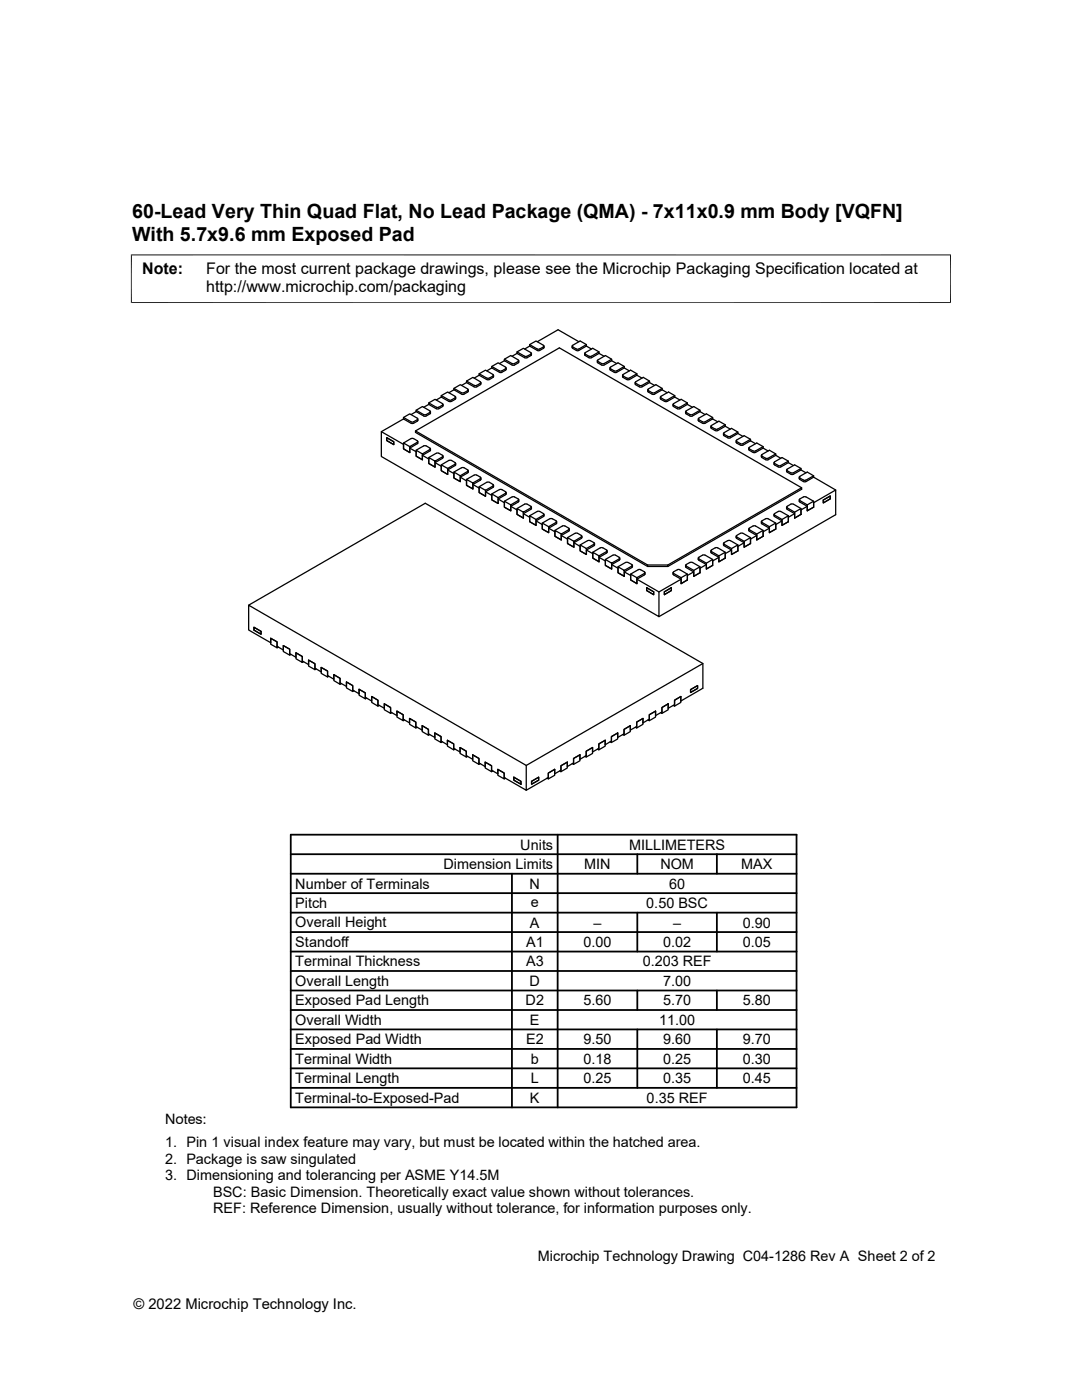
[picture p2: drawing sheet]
<svg xmlns="http://www.w3.org/2000/svg" width="216mm" height="279mm" viewBox="0 0 216 279" stroke-linecap="round" stroke-linejoin="round" font-family="sans-serif">
<g fill="none" stroke="#000" stroke-width=".25">
<path d="M88.1 79l1.6 .9 .4-.1M88.1 79.2l1.6 .9h.4M88.1 79.2l-1 .6M90.6 77.8l1.5 .9M90.6 77.5l1.5 .9M90.6 77.8l-1 .6M90.8 79.1l.1 .1-.1 .2M90.8 79.1l-1.5-.9-1.2 .8v.2M90.8 79.7l-.7 .4M90.8 79.4l-.7 .4M90.9 79.5l-.1 .2M90.9 79.2v.3"/>
<path d="M93.1 76.1l1.6 .8h.4M93.1 76.3l-1 .6M93.3 77.7v.2l-.8 .5h-.4M93.3 77.6l-1.5-.8-1.2 .7v.3M93.5 77.8l-.1 .4-.9 .5h-.4M94.6 77.2h.5M95.6 74.9l1.5 .9M95.6 74.6l1.5 .9M95.6 74.9l-1 .6M95.8 76.2l.1 .1-.1 .2M95.9 76.2l-1.5-.9-1.3 .8v.2l1.5 .9M95.9 76.8l-.8 .4"/>
<path d="M95.9 76.5l-.8 .4M95.9 76.6l-.1 .2M96 76.3v.3M97.2 75.4h.4M97.2 75.7h.4M98.1 73.1l1.6 .9M98.1 73.4l1.7 1 1.1-.5M98.1 73.4l-1 .6M98.4 74.8v.2l-.8 .5M98.4 74.7l-1.5-.8-1.3 .7v.3M98.5 74.9v.3l-.9 .6M99.7 74h.4"/>
<path d="M100.6 72l1.6 .9M100.6 71.7l1.6 .9M100.6 72l-.9 .6M100.9 73.3l.1 .1-.1 .2M100.9 73.6l-.8 .4M100.9 73.3l-1.5-.9-1.3 .7v.3M101 73.7l-.1 .2M101 73.4v.3M102.2 72.5h.5M103.2 70.2l1.6 .9 1.1-.4M103.2 70.5l1.6 .9 1.1-.4M103.2 70.5l-1 .6"/>
<path d="M103.4 71.9l.1 .2-.8 .5M103.4 71.8l-1.5-.8-1.3 .7v.3M103.4 72.4l-.8 .5-.4-.1M103.5 72l-.1 .4M105.7 69.1v-.3l1.3-.7 1.5 .9-.1 .2M105.7 68.8l1.6 .9 .4-.1M105.7 69.1l1.6 .9 .4-.1M105.7 69.1l-1 .6M105.9 70.4l.1 .1-.1 .2M105.9 70.4l-1.5-.9-1.2 .7v.3M106 70.8l-.1 .2M106 70.5v.3"/>
<path d="M107.2 68.2l4.2-2.4 4.1 2.4M108.5 69.2l-.8 .5M108.6 69.1l-.1 .4-.8 .4M114.2 69.1v.3M114.2 69.4l.1 .1M114.3 69.2l.7 .5M114.3 69.5l.7 .4M114.3 68.9l1.5-.8 1.2 .7v.3M114.3 68.9l-.1 .2 .1 .1M117 69.1l-1.6 .9-.4-.1M117 69.1l1 .6M117 68.8l-1.6 .9-.4-.1"/>
<path d="M119.2 72l.1 .4M119.3 71.9l-.1 .2 .8 .5M119.3 72.4l.7 .5M119.3 71.8l1.5-.8 1.2 .7v.3M119.5 70.2l-1.6 .9-1.1-.4M119.5 70.5v-.3l-1.2-.7-1.6 .9 .1 .3M119.5 70.5l-1.6 .9h-.4l-.8-.5v-.4M119.5 70.5l1 .6M120.1 72.5h.4M121.7 73.4l.1 .5M121.8 73.6l.8 .4M122 72l-1.5 .9-.4-.1"/>
<path d="M122 71.7l-1.5 .9M122 72l1.1 .6M122.6 74h.4M124.2 74.9v.3l.9 .6M124.3 74.7l1.5-.8 1.3 .7v.3M124.3 74.8v.2l.8 .5M124.6 73.1l-1.5 .9M124.6 73.4v-.3l-1.3-.7-1.5 .9v.3M124.6 73.4l-1.7 1-1.1-.5M124.6 73.4l1 .6M125.1 75.4h.5M125.1 75.7h.5"/>
<path d="M126.7 76.3v.3M126.7 76.6l.2 .2M126.8 76.8l.8 .4M126.8 76.2l1.6-.9 1.2 .8v.2l-1.5 .9M126.9 76.2l-.2 .1 .2 .2M127.1 74.9l-1.5 .9M127.1 74.6l-1.5 .9M127.1 74.9l1 .6M127.6 77.2h.5M129.2 77.8l.1 .3 .8 .6M129.3 77.6l1.6-.8 1.2 .7v.3M129.4 77.7l-.1 .2 .8 .5"/>
<path d="M129.6 76.1l-1.7 .9-1.1-.5M129.6 76.3l1 .6M131.8 79.2v.3M131.8 79.5l.1 .2M131.9 79.1l1.5-.9 1.2 .8v.2M131.9 79.1l-.1 .1 .1 .2M132.1 77.8l-1.6 .9h-.4M132.1 77.5l-1.6 .9h-.4M132.1 77.8l1 .6M134.6 79l-1.6 .9-1.1-.5M134.6 79.2l-1.6 1-1.1-.5M134.6 79.2l1.1 .6"/>
<path d="M77.2 87.4l1.4 .8v.5l-1.4-.8zM80.5 83.3l1.5 .9M80.5 83.6v-.3l1.3-.7 1.6 1-1 .6h-.4M80.5 83.6l1.5 .9M80.5 83.6l-4.4 2.5M81.8 89.4l1.2 .7v.9l1.3 .8v-.9l1.5-.9 .1-.4M82 87.5l-1.5 .9M82 87.5h.4l.9 .5M82.9 86l46.3 26.8v.3M82.9 86l28.7-16.6 48.4 27.9v.3l-26.7 15.5h-4.1l-46.3-26.8zM83 81.9l1.5 .8M83 82.1v-.2l1.3-.8 1.6 1-.1 .2"/>
<path d="M83 82.1l1.6 1 .4-.1M83 82.1l-1 .6M83.3 88l.1 .1-.1 .2-1.5 .8v1.2l-1.3-.7v-1.2l1.3 .7M83.4 83.6l-.1 .4-.8 .5h-.5M83.4 88.1l-.1 .4-1.5 .9v.9l-1.3-.7v-.9l-4.4-2.6v5l55.4 32v-5l-4.4-2.5M84.3 90.9l1.3 .7v.9l1.2 .7v-.9l1.5-.9 .1-.4M84.6 82.7h.4M85 89h-.4l-1.6 .9M85 89l.9 .6-1.6 1v1.2l-1.3-.8v-1.1l1.3 .7M85.6 80.7l1.5 .9M85.6 80.4l1.5 .9M85.6 80.7v-.3l1.2-.7 1.6 1-.9 .6h-.4"/>
<path d="M85.6 80.7l-1.1 .6M85.8 82.6l-.8 .4M85.8 82.3l-.8 .4M85.9 82.1l-.1 .5M86.8 92.3l1.3 .7v.9l1.2 .8v-.9l1.5-.9M87.1 90.4l-1.5 .9M87.1 90.5h.4M87.6 90.4l.7 .5v.2M88.3 91.2l-1.5 .8v1.2l-1.2-.7v-1.2l1.2 .7M88.4 80.7l-.1 .4-.8 .5h-.4M89.3 93.8l1.3 .7v.9l1.2 .7v-.9l1.5-.8M90.1 91.9h-.4l-1.6 .9"/>
<path d="M90.1 91.9l.7 .4M90.8 92.4l.1 .1-.1 .1M90.8 92.6l-1.5 .9v1.2l-1.2-.8v-1.1l1.2 .7M90.9 92.8l-.1 .1M90.9 92.5v.3M91.8 95.2l1.3 .8v.9l1.3 .7v-.9l1.5-.9M92.1 93.3l-1.5 .9M92.1 93.4h.5M92.6 93.3l.7 .5M93.3 93.8v.3l-1.5 .9v1.1l-1.2-.7v-1.2l1.2 .8M93.5 93.9l-.2 .4M94.4 96.7l1.2 .7v.9l1.3 .7v-.9l1.5-.9 .1-.4"/>
<path d="M95.1 94.8h-.4l-1.6 .9M95.1 94.8l.8 .4M95.8 95.2l.1 .2-.1 .1M95.9 95.5l-1.5 .9v1.2l-1.3-.7v-1.2l1.3 .7M95.9 95.7l-.1 .1M96 95.4v.3M96.9 98.1l1.2 .8v.9l1.3 .7v-.9l1.5-.9M97.1 96.2l-1.5 .9M97.2 96.3h.4M97.6 96.2l.8 .5M98.4 96.7v.3l-1.5 .9v1.1l-1.3-.7v-1.2l1.3 .8M99.4 99.6l1.2 .7v.9l1.3 .7v-.9l1.5-.8 .1-.5"/>
<path d="M100.9 98.2l.1 .1-.1 .1M100.9 98.1l-1.1-.4-1.7 .9M100.9 98.4l-1.5 .9v1.2l-1.3-.7v-1.2l1.3 .7M101 98.6l-.1 .1M101 98.3v.3M102.2 99.2l-1.6 .8M102.2 99.2l.4-.1 .8 .5M103.4 99.6v.3l-1.5 .9v1.1l-1.3-.7v-1.2l1.3 .8M134.3 80.7v.3l.8 .6M136.8 82.1v.3M136.8 82.4l.1 .2M136.9 82.3l.8 .4"/>
<path d="M136.9 82.6l.9 .5 .4-.1M136.9 82l1.5-.9 1.3 .8v.2M136.9 82l-.1 .1 .1 .2M137.2 80.7l-1.6 .9h-.4M137.2 80.4l-1.6 .9h-.4M137.2 80.7v-.3l-1.3-.7-1.6 .9v.2l.8 .5M137.2 80.7l1 .6M137.7 82.7h.5M139.3 83.6v.3l.9 .6M139.7 81.9l-1.5 .8M139.7 82.1l-1.5 .9M139.7 82.1l1 .6"/>
<path d="M141.8 85.1v.2M141.9 85.3l.1 .2M141.9 85.2l.8 .4M141.9 85.5l.8 .4M141.9 84.9l1.5-.8 1.3 .7v.3M142 84.9l-.1 .2 .1 .1M142.2 83.6l-1.6 .9h-.4M142.2 83.3l-1.6 .9h-.4M142.2 83.6v-.3l-1.3-.7-1.5 .9v.2l.8 .5M142.2 83.6l1 .6M142.7 85.6h.5M142.7 85.9h.5"/>
<path d="M144.4 86.5v.3l.8 .6M144.5 86.4l1.5-.9 1.2 .7v.3M144.5 86.4l-.1 .2 .8 .5M144.7 84.8l-1.5 .8M144.7 85.1l-1.5 .8M144.7 85.1l1 .5M146.9 88v.3M146.9 88.3l.1 .1M147 88.4l.7 .4M147 87.8l1.5-.8 1.3 .7v.3M147 88.1l.8 .5 .4-.1M147 87.8l-.1 .2 .1 .1"/>
<path d="M147.2 86.5l-1.6 .9h-.4M147.2 86.2l-1.6 .9h-.4M147.2 86.5l1.1 .6M147.8 88.8h.4M149.4 89.4v.3l.9 .6M149.5 89.6l.8 .4M149.8 87.7l-1.5 .8M149.8 88l-1.5 .8M149.8 88l.9 .5M151.9 90.9v.3M151.9 91.2l.1 .1M152 90.7l1.5-.8 1.3 .7v.3"/>
<path d="M152 90.7l-.1 .2 .1 .1M152.3 89.1l-1.6 .9h-.4M152.3 89.4v-.3l-1.3-.7-1.5 .9v.3M152.3 89.4l-1.6 .9h-.4M152.3 89.4l1 .6M154.4 92.3l.2 .5M154.6 92.5l-.1-.3 1.5-.9 1.3 .7v.3l-1.5 .9h-.4l-.9-.4M154.8 90.6l-1.7 .9-1.1-.5M154.8 90.9l-1.7 .9-1.1-.5M154.8 90.9l1 .6M157 93.8v.3M157 94.1l.1 .1"/>
<path d="M157.1 93.6l1.5-.8 1.2 .7v.3M157.1 93.9l.7 .5M157.1 94.2l.7 .5M157.1 93.7l-.1 .1 .1 .1M157.3 92l-1.7 1-1.1-.5M157.3 92.3l1 .6M157.8 94.3h.5M157.8 94.6h.5M159.5 95.2l.1 .5M159.5 99.7l.1 .4 1.5 .9v.9l1.2-.7M159.6 99.6l1.1-.5 1.6 .9v1.2M159.6 95.7l.7 .4"/>
<path d="M159.6 99.6l-.1 .2 1.6 1M159.8 93.5l-1.5 .9M159.8 93.8l-1.5 .9M159.8 93.8l1 .6M160 97.3l-26.7 15.5M160.3 95.8h.5M160.3 96.1h.5M162.3 95l-1.5 .8M162.3 95.2v-.2l-1.2-.8-1.6 .9v.2l.8 .5M162.3 95.2l-1.5 .9M162.3 95.2l4.5 2.6v4.9l-35.3 20.4M164.3 99.8l1.4-.8v.5l-1.4 .9z"/>
<path d="M166.8 97.8l-4.5 2.5v.9M101.9 101l1.3 .8v.9l1.2 .7v-.9l1.5-.9M104.4 102.5l1.3 .7v.9l1.3 .7v-.9l1.5-.9 .1-.3M105.9 101.1l.1 .1-.1 .1M105.9 101.3l-1.5 .9v1.2l-1.2-.7v-1.2l1.2 .7M105.9 101l-1.1-.4-1.6 .9M106 101.5l-.1 .1M106 101.2v.3M107 103.9l1.2 .8v.9l1.3 .7v-.9l1.5-.9M107.7 102.1l-.4-.1-1.6 .9M107.7 102.1l.8 .6-1.5 1v1.1l-1.3-.7v-1.2l1.3 .8M109.5 105.4l1.2 .7v.9l1.3 .8v-.9l1.5-.9 .1-.4"/>
<path d="M109.7 103.5l-1.5 .9M109.7 103.5h.5M110.2 103.5l.8 .4M111 104l.1 .1-.1 .1M111 104.2l-1.5 .9v1.2l-1.3-.7v-1.2l1.3 .7M111.1 104.4l-.1 .1M111.1 104.1v.3M112 106.9l1.2 .7v.9l1.3 .7v-.9l1.5-.9M112.2 105l-1.5 .9M112.2 105h.5M112.7 105l.8 .4M113.5 105.4v.3l-1.5 .9v1.2l-1.3-.8v-1.1l1.3 .7"/>
<path d="M114.5 108.3l1.3 .8v.8l1.2 .8v-.9l1.6-.9v-.4M114.7 106.4l-1.5 .9M114.8 106.4h.4M115.3 106.4l.7 .5M116 106.9l.1 .1-.1 .1M116 107.1l-1.5 .9v1.2l-1.3-.7v-1.2l1.3 .7M116.1 107.3l-.1 .1M116.1 107v.3M117 109.8l1.3 .7v.9l1.2 .7v-.9l1.6-.8M117.8 107.9h-.5l-1.5 .9M117.8 107.9l.7 .4M118.5 108.3v.3l-1.5 .9v1.2l-1.2-.8v-1.1l1.2 .7"/>
<path d="M119.5 111.2l1.3 .8v.8l1.2 .8v-.9l1.6-.9 .1-.4M119.8 109.3l-1.5 .9M119.8 109.3h.4l.9 .5M121 109.8l.1 .1-.1 .1M121.1 110.1l-1.6 .8v1.2l-1.2-.7v-1.2l1.2 .7M121.1 110.2l-.1 .1M121.2 109.9v.3M122 112.7l1.3 .7v.9l1.3 .7v-.9l1.5-.8M122.8 110.8h-.4l-1.6 .9M122.8 110.8l.8 .5-.1 .2M123.6 111.5l-1.6 .9v1.2l-1.2-.8v-1.1l1.2 .7M124.6 114.1l1.2 .8v.8l1.3 .8v-.9l1.5-.9"/>
<path d="M124.8 112.2l-1.5 .9M124.8 112.3h.5M125.3 112.2l.8 .5M126.1 112.7l.1 .1-.1 .1M126.1 113l-1.5 .8v1.2l-1.3-.7v-1.2l1.3 .7M126.2 113.1l-.1 .1M126.2 112.8v.3M127.8 113.7h-.4l-1.6 .9M127.8 113.7l.9 .5-.1 .2M128.6 114.4l-1.5 .9v1.2l-1.3-.8v-1.1l1.3 .7M128.7 114.3l-.1 .4M129 117.3l1.4 .8v.6l-1.4-.8z"/>
<path d="M129.2 112.8h4.1v.3M132.6 118.1l1.4-.8v.6l-1.4 .8zM134.3 114.3l.1 .4M134.4 114.7l1.5 .9v.9l1.3-.8M134.4 114.4l1.5 .9M135.1 113.7l-.8 .5 .1 .2M135.2 113.7h.4l1.6 .9v1.1M135.9 115.6l-4.4 2.5M136.8 112.8v.3M136.8 113.1l.1 .1M136.9 113.3l1.5 .8v.9l1.3-.7M136.9 113l1.5 .8"/>
<path d="M136.9 112.7l-.1 .1 .1 .1M137.2 114.6l-1.3 .7v1.2l1.3-.8M137.7 112.2l-.8 .5M137.7 112.3h.5M138.2 112.2l1.5 .9v1.2M138.4 114.1l-1.2 .8v.8M139.3 111.4l.1 .4 1.5 .9v.9l1.3-.8M139.4 111.5l1.5 .9M139.7 113.1l-1.3 .7v1.2l1.3-.7M140.2 110.8l-.8 .5v.2M140.2 110.8h.4l1.6 .9v1.1M140.9 112.7l-1.2 .7v.9"/>
<path d="M141.8 109.9v.3M141.9 110.2l.1 .1M141.9 110.1l1.5 .8M141.9 110.4l1.5 .8v.9l1.3-.7M142 109.8l-.1 .1 .1 .1M142.2 111.7l-1.3 .7v1.2l1.3-.8M143.2 109.3h-.4l-.9 .5M143.2 109.3l1.5 .9v1.2M143.4 111.2l-1.2 .8v.8M144.4 108.5l.1 .4 1.5 .9v.9l1.2-.8M144.5 108.3l-.1 .3 1.6 .9M144.7 110.2l-1.3 .7v1.2l1.3-.7"/>
<path d="M145.2 107.9l-.7 .4M145.2 107.9h.4l1.6 .9v1.1M146 109.8l-1.3 .7v.9M146.9 107v.3M146.9 107.3l.1 .1M147 107.1l1.5 .9M147 107.4l1.5 .9v.9l1.3-.7M147 106.9l-.1 .1 .1 .1M147.2 108.8l-1.2 .7v1.2l1.2-.8M147.7 106.4l-.7 .5M147.8 106.4h.4M148.3 106.4l1.5 .9v1.2"/>
<path d="M148.5 108.3l-1.3 .8v.8M149.4 105.6l.1 .4 1.5 .9v.9l1.3-.8M149.5 105.4v.3l1.5 .9M149.8 107.3l-1.3 .7v1.2l1.3-.7M150.3 105l-.8 .4M150.3 105h.4M150.7 105l1.6 .9v1.1M151 106.9l-1.2 .7v.9M151.9 104.1v.3M151.9 104.4l.1 .1M152 104.2l1.5 .9M152 104.5l1.5 .9v.9l1.3-.7"/>
<path d="M152 104l-.1 .1 .1 .1M152.3 105.9l-1.3 .7v1.2l1.3-.8M152.8 103.5l-.8 .4M152.8 103.5h.5M153.3 103.5l1.5 .9v1.2M153.5 105.4l-1.2 .7v.9M154.4 102.7l.1 .4 1.5 .8v.9l1.3-.7M154.8 104.4l-1.3 .7v1.2l1.3-.7M156 103.7l-1.5-.9v-.2l1.1-.6 1.7 .9v1.2M156 103.9l-1.2 .8v.9M157 101.2v.3M157 101.5l.1 .1"/>
<path d="M157.1 101.3l1.5 .9M157.1 101l1-.4 1.7 .9v1.2M157.1 101.6l1.5 .9v.9l1.2-.7M157.1 101.1l-.1 .1 .1 .1M157.3 103.2v.9M157.3 102.9l-1.3 .8v1.1l1.3-.7M158.6 102.5l-1.3 .7M159.8 101.5l-1.2 .7v1.2l1.2-.7M161.1 101l-1.3 .8v.9M162.3 100l-1.2 .8v1.1l1.2-.7M49.6 120.8l55.4 32v4.9l-4.4-2.5v-.9l-1.3-.8v.9l-1.2-.7v-.9l-1.3-.7v.9l-1.2-.7v-.9l-1.3-.8v.9l-1.3-.7v-.9l-1.2-.7v.9l-1.3-.7v-.9l-1.2-.8v.9l-1.3-.7v-.9l-1.2-.7v.9l-1.3-.7v-.9l-1.3-.8v.9l-1.2-.7v-.9l-1.3-.7v.9l-1.2-.8v-.9l-1.3-.7v.9l-1.3-.7v-.9l-1.2-.7v.9l-1.3-.8v-.9l-1.2-.7v.9l-1.3-.7v-.9l-1.3-.7v.9l-1.2-.8v-.9l-1.3-.7v.9l-1.2-.7v-.9l-1.3-.8v1l-1.2-.8v-.9l-1.3-.7v.9l-1.3-.8v-.8l-1.2-.8v.9l-1.3-.7v-.9l-1.2-.7v.9l-1.3-.7v-.9l-1.3-.8v.9l-1.2-.7v-.9l-1.3-.7v.9l-4.4-2.6zM49.6 120.8l35.3-20.4 55.4 32v5l-4.5 2.5v-.9"/>
<path d="M50.7 125.2l1.4 .8v.6l-1.4-.8zM54 127.4l1.3 .7v1.2l-1.3-.7zM55.5 129.1l-.2 .2M56.5 128.8l1.3 .8v1.1l-1.3-.7zM58.1 130.6l-.3 .1M59.1 130.3l1.2 .7v1.2l-1.2-.7zM60.6 132.1l-.3 .1M61.6 131.7l1.2 .8v1.1l-1.2-.7zM63.1 133.5l-.3 .1M64.1 133.2l1.3 .7v1.2l-1.3-.7zM65.6 135l-.2 .1M66.6 134.6l1.3 .8v1.2l-1.3-.8z"/>
<path d="M68.1 136.4l-.2 .2M69.1 136.1l1.3 .7v1.2l-1.3-.7zM70.6 137.9l-.2 .1M71.6 137.6l1.3 .7v1.2l-1.3-.8zM73.2 139.3l-.3 .2M74.2 139l1.2 .7v1.2l-1.2-.7zM135.8 139v1.2l-1.2 .7M135.8 139l-1.2 .7v1.2l-.3-.1M135.8 139l-1.2 .7v.9l-1.3 .8v-.9M137.8 137.6l1.4-.8v.6l-1.4 .8zM140.3 132.4l-35.3 20.4M75.7 140.8l-.3 .1"/>
<path d="M76.7 140.5l1.2 .7v1.2l-1.2-.8zM78.2 142.2l-.3 .2M79.2 141.9l1.3 .7v1.2l-1.3-.7zM80.7 143.7l-.2 .1M81.7 143.4l1.3 .7v1.2l-1.3-.8zM83.2 145.1l-.2 .2M84.2 144.8l1.3 .8v1.1l-1.3-.7zM85.7 146.6l-.2 .1M86.8 146.3l1.2 .7v1.2l-1.2-.7zM88.3 148l-.3 .2M89.3 147.7l1.2 .8v1.1l-1.2-.7zM90.8 149.5l-.3 .1"/>
<path d="M91.8 149.2l1.2 .7v1.2l-1.2-.7zM93.3 150.9l-.3 .2M94.3 150.6l1.3 .8v1.1l-1.3-.7zM95.8 152.4l-.2 .1M96.8 152.1l1.3 .7v1.2l-1.3-.7zM98.3 153.9l-.2 .1M99.3 153.5l1.3 .8v1.1l-1.3-.7zM100.9 155.3l-.3 .1M102.5 155.1l1.4 .8v.6l-1.4-.8zM106.1 155.9l1.4-.8v.6l-1.4 .8zM110.7 153.5v1.2l-1.3 .7M110.7 153.5l-1.3 .8v1.1l-.2-.1"/>
<path d="M110.7 153.5l-1.3 .8v.9l-4.4 2.5M113.2 152.1v1.2l-1.3 .7M113.2 152.1l-1.3 .7v1.2l-.2-.1M113.2 152.1l-1.3 .7v.9l-1.2 .7v-.9M115.7 150.6v1.2l-1.3 .7M115.7 150.6l-1.3 .8v1.1l-.2-.1M115.7 150.6l-1.3 .8v.9l-1.2 .7v-.9M118.2 149.2l-1.2 .7v.9l-1.3 .7v-.9M118.2 149.2v1.2l-1.2 .7M118.2 149.2l-1.2 .7v1.2l-.3-.2M120.8 147.7v1.2l-1.3 .7M120.8 147.7l-1.3 .8v1.1l-.3-.1"/>
<path d="M120.8 147.7l-1.3 .8v.9l-1.3 .7v-.9M123.3 146.3v1.2l-1.3 .7M123.3 146.3l-1.3 .7v1.2l-.2-.2M123.3 146.3l-1.3 .7v.9l-1.2 .7v-.9M125.8 144.8v1.2l-1.3 .7M125.8 144.8l-1.3 .8v1.1l-.2-.1M125.8 144.8l-1.3 .8v.9l-1.2 .7v-.9M128.3 143.4l-1.3 .7v.9l-1.2 .7v-.9M128.3 143.4v1.1l-1.3 .8M128.3 143.4l-1.3 .7v1.2l-.2-.2M130.8 141.9v1.2l-1.2 .7M130.8 141.9l-1.2 .7v1.2l-.3-.1"/>
<path d="M130.8 141.9l-1.2 .7v.9l-1.3 .8v-.9M133.3 140.5v1.1l-1.2 .8M133.3 140.5l-1.2 .7v1.2l-.3-.2M133.3 140.5l-1.2 .7v.9l-1.3 .7v-.9"/>
</g>
<path d="M26.1 50.9h163.7M26.2 50.8v9.7M189.7 50.8v9.7M26.1 60.4h163.7" fill="none" stroke="#000" stroke-width=".2"/>
<g fill="none" stroke="#000" stroke-width=".36">
<path d="M58 178.2h100.9M58 174.4h100.9M58 170.5h100.9M58 166.6h100.9v54.4h-100.9zM102.2 174.4v46.6M111.3 166.6v54.4M127.2 170.5v3.9M143 170.5v3.9M58 186h100.9M58 182.1h100.9M58 197.7h100.9M58 193.8h100.9"/>
<path d="M58 189.9h100.9M127.2 182.1v7.8M127.2 197.7v3.9M143 182.1v7.8M143 197.7v3.9M58 213.2h100.9M58 205.4h100.9M58 201.6h100.9M58 209.3h100.9M58 217.1h100.9M127.2 205.4v11.7M143 205.4v11.7"/>
</g>
<g font-size="3.9">
<text x="26.4" y="43.5">60-Lead Very Thin Quad Flat, No Lead Package (QMA) - 7x11x0.9 mm Body [VQFN]</text>
<text x="26.4" y="48">With 5.7x9.6 mm Exposed Pad</text>
</g>
<g font-size="3.2">
<text x="28.4" y="54.6">Note:</text>
<text x="41.1" y="58.3">http://www.microchip.com/packaging</text>
<text x="41.1" y="54.6">For the most current package drawings, please see the Microchip Packaging Specification located at</text>
</g>
<g font-size="2.9">
<text x="88.5" y="173.4">Dimension Limits</text>
<text x="103.8" y="169.6">Units</text>
<text x="116.6" y="173.4">MIN</text>
<text x="125.5" y="169.6">MILLIMETERS</text>
<text x="131.8" y="173.4">NOM</text>
<text x="147.9" y="173.4">MAX</text>
<text x="58.9" y="177.3">Number of Terminals</text>
<text x="105.7" y="177.3">N</text>
<text x="133.5" y="177.3">60</text>
<text x="58.9" y="185.1">Overall Height</text>
<text x="58.9" y="181.2">Pitch</text>
<text x="105.7" y="185.1">A</text>
<text x="105.9" y="180.9">e</text>
<text x="118.4" y="185.1">–</text>
<text x="128.9" y="181.2">0.50 BSC</text>
<text x="134.3" y="185.1">–</text>
<text x="148.2" y="185.1">0.90</text>
<text x="58.9" y="189">Standoff</text>
<text x="105" y="189">A1</text>
<text x="116.4" y="189">0.00</text>
<text x="132.3" y="189">0.02</text>
<text x="148.2" y="189">0.05</text>
<text x="58.9" y="192.9">Terminal Thickness</text>
<text x="58.9" y="196.8">Overall Length</text>
<text x="105" y="192.9">A3</text>
<text x="105.7" y="196.8">D</text>
<text x="128.2" y="192.9">0.203 REF</text>
<text x="132.3" y="196.8">7.00</text>
<text x="58.9" y="200.6">Exposed Pad Length</text>
<text x="104.9" y="200.7">D2</text>
<text x="116.4" y="200.6">5.60</text>
<text x="132.3" y="200.6">5.70</text>
<text x="148.2" y="200.6">5.80</text>
<text x="58.9" y="204.5">Overall Width</text>
<text x="58.9" y="208.4">Exposed Pad Width</text>
<text x="105" y="208.4">E2</text>
<text x="105.7" y="204.5">E</text>
<text x="116.4" y="208.4">9.50</text>
<text x="131.5" y="204.5">11.00</text>
<text x="132.3" y="208.4">9.60</text>
<text x="148.2" y="208.4">9.70</text>
<text x="58.9" y="212.3">Terminal Width</text>
<text x="105.9" y="212.3">b</text>
<text x="116.4" y="212.3">0.18</text>
<text x="132.3" y="212.3">0.25</text>
<text x="148.2" y="212.3">0.30</text>
<text x="58.9" y="216.2">Terminal Length</text>
<text x="58.9" y="220.1">Terminal-to-Exposed-Pad</text>
<text x="105.7" y="220.1">K</text>
<text x="105.9" y="216.2">L</text>
<text x="116.4" y="216.2">0.25</text>
<text x="129" y="220.1">0.35 REF</text>
<text x="132.3" y="216.2">0.35</text>
<text x="148.2" y="216.2">0.45</text>
<text x="32.9" y="224.3">Notes:</text>
<text x="32.9" y="228.9">1. Pin 1 visual index feature may vary, but must be located within the hatched area.</text>
<text x="32.9" y="232.2">2. Package is saw singulated</text>
<text x="32.9" y="235.5">3. Dimensioning and tolerancing per ASME Y14.5M</text>
<text x="42.5" y="238.8">BSC: Basic Dimension. Theoretically exact value shown without tolerances.</text>
<text x="42.5" y="242.2">REF: Reference Dimension, usually without tolerance, for information purposes only.</text>
<text x="107.3" y="251.7">Microchip Technology Drawing C04-1286 Rev A Sheet 2 of 2</text>
<text x="26.6" y="261.3">© 2022 Microchip Technology Inc.</text>
</g>
</svg>
